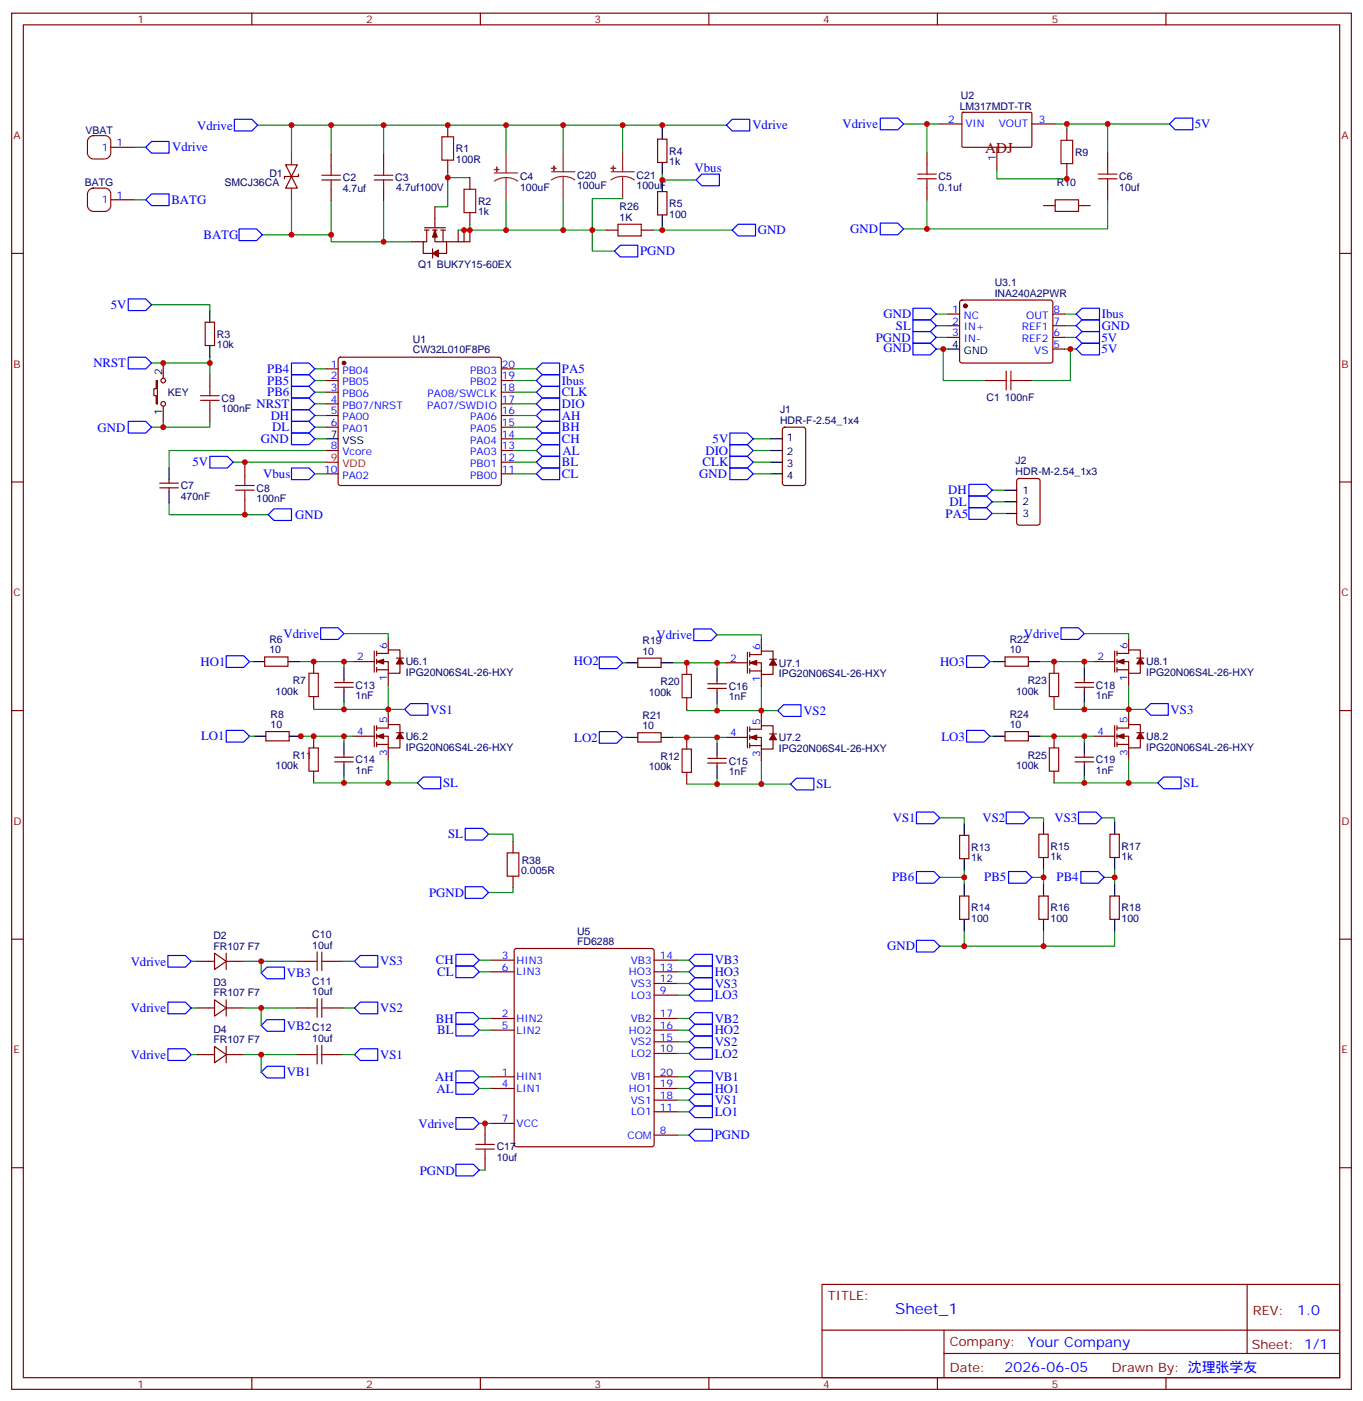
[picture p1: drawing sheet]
<svg xmlns="http://www.w3.org/2000/svg" width="412mm" height="424mm" viewBox="0 0 412 424" stroke-linecap="round" stroke-linejoin="round" font-family="sans-serif">
<g fill="none" stroke="#870000" stroke-width=".35">
<path d="M3.5 4h405.4v416.3h-405.4zM7.1 7.5h398.2v409.2h-398.2zM76.2 4v3.5M145.3 4v3.5M214.5 4v3.5M283.6 4v3.5M352.8 4v3.5M135.5 37.9v3.5M284 37.5h7M291.1 34.1l.3-.1h20.6l.2 .3v10.1l-.3 .2-20.7-.1-.2-.3zM312.2 37.5h7.1M322.8 38.9v3.5"/>
<path d="M33.5 44.6h7.1M86.4 49.8h3.6l-1.8 3.6zM88.2 53.4l1.8 3.5h-3.6zM90.3 52.7v.7h-4.2v.7M100.2 46.7v3.5M100.2 57.3v3.5M116.1 46.7v3.5M116.1 57.3v3.5M135.5 48.4v3.6M142.2 53.7v3.6M199 42.1h2.8v7h-2.8zM199 58h2.8v7h-2.8z"/>
<path d="M280.5 46.3v3.5M280.5 56.9v3.5M301.6 44.6v7M322.8 49.5v3.5M335.1 46.3v3.5M335.1 56.9v3.5M3.5 76.7h3.6M33.5 60.4h7.1M124.5 73.1h3.6M128.4 68.9h6.4M128.4 69.6h1.4M129.1 69.6v3.5h-1v3.6h2.8"/>
<path d="M130.9 75.2v2.9M130.9 69.6h1.4M131.6 69.6v3.5h3.5v3.6h-2.5M131.6 62.5v6.4M133.3 69.6h1.5M134.1 69.6v3.5M138.6 69.6v3.5M140.4 69.6v3.5M142.2 69.6v3.5h-7.1M142.2 64.3v3.5M183.4 69.6h3.6M194 69.6h3.6"/>
<path d="M315.7 62.2h3.6M326.3 62.2h3.5M405.3 76.7h3.6M62.1 97.5h2.8v7h-2.8zM286.8 95h3.5M286.8 98.5h3.5M290.6 91l.4-.2h27.1l.5 .7-.1 17.9-.6 .4h-27.1l-.5-.7v-17.6zM318.6 95h3.5M318.6 98.5h3.5M47.3 115.1h.3v7.1h-.3v-2.5h-.7v-2.1h.7zM49.4 109.8v4.6M63.5 113.3v3.6"/>
<path d="M98.8 115.1h3.5M98.8 111.6h3.5M98.8 118.6h3.5M102.5 108.3l.5-.2h48l.5 .2 .2 .5v37.4l-.2 .5-.5 .2h-48l-.5-.3-.2-.4v-37.4zM151.7 115.1h3.5M151.7 111.6h3.5M151.7 118.6h3.5M286.8 102.1h3.5M298.1 115.1h3.5M308.7 115.1h3.5M318.6 102.1h3.5M318.6 105.6h3.5"/>
<path d="M49.4 122.9v4.6M63.5 123.9v3.6M98.8 122.2h3.5M98.8 125.7h3.5M98.8 129.2h3.5M98.8 136.3h3.5M151.7 122.2h3.5M151.7 125.7h3.5M151.7 129.2h3.5M151.7 136.3h3.5M151.7 139.8h3.5M151.7 132.8h3.5"/>
<path d="M236.9 129.4l.5-.2h5.7l.6 .5 .1 16.5-.5 .6-5.9 .1-.6-.5-.1-16.5zM3.5 145.8h3.6M48.3 147.6h5.7M48.3 146.2h5.7M51.2 145.1v1.1M51.2 147.6v1M74.1 140.5v3.5M74.1 151.1v3.5M98.8 143.3h3.5M151.7 143.3h3.5M307.9 145l.4-.3h5.7l.6 .5 .1 13-.5 .6-5.9 .1-.6-.5-.1-12.9zM405.3 145.8h3.6"/>
<path d="M80.1 198.7h7v2.8h-7zM113.2 197v6.3M113.9 197.7h3.6v-1.1h3.5v2.5M113.9 197v1.4M113.9 199.4v1.4M117.5 193.1v3.5M119.9 199.1h2.2M193 199.1h7v2.8h-7zM226.1 197.3v6.4M226.8 198h3.6v-1h3.5v2.4M226.8 197.3v1.4M226.8 199.8v1.4"/>
<path d="M230.4 193.4v3.6M232.8 199.4h2.1M304.1 198.7h7v2.8h-7zM337.3 197v6.3M338 197.7h3.5v-1.1h3.5v2.5M338 197v1.4M338 199.4v1.4M341.5 193.1v3.5M344 199.1h2.1M3.5 214.9h3.6M94.9 200.1v3.6M94.9 210.7v3.5"/>
<path d="M101.2 206.5h5.7M101.2 207.9h5.7M104.1 205.4v1.1M104.1 207.9v1.1M106.9 200.1h6.3M113.2 219.5v6.4M113.9 200.1h3.6v3.6M113.9 201.9v1.4M113.9 219.5v1.4M113.9 202.6h3.6M117.5 203.7v3.5M117.5 215.7v3.5"/>
<path d="M121 200.8v2.9h-3.5M207.8 200.5v3.5M207.8 211.1v3.5M214.1 206.8h5.7M214.1 208.2h5.7M217 205.8v1M217 208.2v1.1M219.8 200.5h6.3M226.1 219.9v6.3M226.8 200.5h3.6v3.5M226.8 202.2v1.5M226.8 219.9v1.4"/>
<path d="M226.8 203h3.6M230.4 204v3.5M230.4 216v3.5M233.9 201.2v2.8h-3.5M318.9 200.1v3.6M318.9 210.7v3.5M325.3 206.5h5.6M325.3 207.9h5.6M328.1 205.4v1.1M328.1 207.9v1.1M330.9 200.1h6.4M337.3 219.5v6.4"/>
<path d="M338 200.1h3.5v3.6M338 202.6h3.5M338 201.9v1.4M338 219.5v1.4M341.5 203.7v3.5M341.5 215.7v3.5M345 200.8v2.9h-3.5M405.3 214.9h3.6M80.4 221.3h7.1v2.8h-7.1zM94.9 222.7v3.5M94.9 233.3v3.5M101.2 229.1h5.7"/>
<path d="M101.2 230.5h5.7M104.1 228v1.1M104.1 230.5v1M106.9 222.7h6.3M113.9 222.7h3.6v3.5M113.9 220.2h3.6v-1h3.5v2.5M113.9 222v1.4M113.9 224.5v1.4M113.9 225.2h3.6M117.5 226.2v3.6M119.9 221.7h2.2M121 223.4v2.8h-3.5"/>
<path d="M193 221.7h7v2.8h-7zM207.8 223.1v3.5M207.8 233.6v3.6M214.1 229.4h5.7M214.1 230.8h5.7M217 228.4v1M217 230.8v1.1M219.8 223.1h6.3M226.8 223.1h3.6v3.5M226.8 220.6h3.6v-1.1h3.5v2.5M226.8 222.4v1.4M226.8 224.8v1.4"/>
<path d="M226.8 225.5h3.6M230.4 226.6v3.5M232.8 222h2.1M233.9 223.8v2.8h-3.5M304.1 221.3h7v2.8h-7zM318.9 222.7v3.5M318.9 233.3v3.5M325.3 229.1h5.6M325.3 230.5h5.6M328.1 228v1.1M328.1 230.5v1M330.9 222.7h6.4"/>
<path d="M338 222.7h3.5v3.5M338 220.2h3.5v-1h3.5v2.5M338 225.2h3.5M338 222v1.4M338 224.5v1.4M341.5 226.2v3.6M344 221.7h2.1M345 223.4v2.8h-3.5M155.2 254.5v3.5M290.3 252.7h2.9v7.1h-2.9zM314.3 252.3h2.8v7.1h-2.8zM335.8 252.3h2.9v7.1h-2.9z"/>
<path d="M155.2 265v3.6M290.3 271h2.9v7.1h-2.9zM314.3 271h2.8v7.1h-2.8zM335.8 271h2.9v7.1h-2.9zM3.5 284.1h3.6M59.6 290.8h5.3M64.9 288.3l3.5 2.5-3.5 2.5zM68.4 288.3v5M68.4 290.8h5.3M89.6 290.8h3.5M100.2 290.8h3.5M148.5 290.4h7.1"/>
<path d="M148.5 294h7.1M155.8 287.1l.5-.2h40.9l.5 .2 .2 .5v58.6l-.2 .5-.5 .2h-40.9l-.5-.2-.2-.5v-58.6zM197.9 290.4h7.1M197.9 294h7.1M197.9 297.5h7.1M405.3 284.1h3.6M59.6 304.9h5.3M59.6 319h5.3M64.9 302.4l3.5 2.5-3.5 2.5zM64.9 316.5l3.5 2.5-3.5 2.5zM68.4 304.9h5.3M68.4 302.4v5"/>
<path d="M68.4 316.5v5M68.4 319h5.3M89.6 304.9h3.5M89.6 319h3.5M100.2 304.9h3.5M100.2 319h3.5M148.5 308.1h7.1M148.5 311.6h7.1M197.9 308.1h7.1M197.9 311.6h7.1M197.9 301h7.1M197.9 318.7h7.1"/>
<path d="M197.9 315.1h7.1M146.8 339.8v3.6M148.5 325.7h7.1M148.5 329.2h7.1M148.5 339.8h7.1M197.9 325.7h7.1M197.9 329.2h7.1M197.9 336.3h7.1M197.9 332.8h7.1M3.5 353.2h3.6M146.8 350.4v3.5M197.9 343.4h7.1"/>
<path d="M405.3 353.2h3.6M248.7 388.5h156.6v28.2h-156.6zM377.3 388.5v20.9M76.2 416.7v3.6M145.3 416.7v3.6M214.5 416.7v3.6M248.7 402.4h156.5M283.6 416.7v3.6M285.6 409.4h119.6M285.6 402.4v14.1M352.8 416.7v3.6"/>
<circle cx="49.4" cy="115.1" r=".71"/>
<circle cx="49.4" cy="122.2" r=".71"/>
</g>
<g fill="none" stroke="#008700" stroke-width=".35">
<path d="M78 37.9h141.8M88.2 37.9v8.4M100.2 37.9v8.8M116.1 37.9v8.8M153.1 37.9v8.4M170.4 37.9v8.1M188.4 37.9v8.1M200.4 37.9v.7M273.4 37.5h7.1M284 37.5h-3.5v8.8M319.3 37.5h15.8v8.8M322.8 37.5v1.4"/>
<path d="M335.1 37.5h18.7M40.6 44.6h3.5M135.5 53.7v8.8h-3.9M135.5 52v1.7h6.7M200.4 52.7v1.7h10.2M301.6 51.6v2.5h21.2M322.8 53v2.1M40.6 60.4h3.5M88.2 60.4v10.6M100.2 71v2.1h24.3M100.2 60.8v10.2h-20.8M116.1 60.8v12.3"/>
<path d="M138.6 69.6h3.6M142.2 67.8v1.8h41.2M153.1 60.4v9.2M170.4 60.1v9.5M188.4 60.1h-9.2v15.9h6.7M197.6 69.6h2.8M200.4 68.5v1.1h21.1M280.5 60.4v8.9h-7.1M335.1 60.4v8.9h-54.6M45.9 92.2h17.6v1.7M283.3 98.5h3.5M283.3 95h3.5"/>
<path d="M322.1 98.5h3.5M322.1 95h3.5M63.5 108.1v1.7h-17.6M63.5 109.8v3.5M95.2 118.6h3.6M95.2 115.1h3.6M95.2 111.6h3.6M155.2 118.6h7.1M155.2 115.1h7.1M155.2 111.6h7.1M283.3 102.1h3.5M283.3 105.6h3.5"/>
<path d="M285.4 105.6v9.5h12.7M322.1 102.1h3.5M322.1 105.6h3.5M323.8 105.6v9.5h-11.6M49.4 127.5v1.7h-3.5M63.5 127.5v1.7h-14.1M70.6 139.8h28.2M74.1 139.8v.7M95.2 122.2h3.6M95.2 125.7h3.6M95.2 129.2h3.6M95.2 132.8h3.6"/>
<path d="M98.8 136.3h-47.6v5.3M155.2 122.2h7.1M155.2 125.7h7.1M155.2 129.2h7.1M155.2 132.8h7.1M155.2 139.8h7.1M155.2 136.3h7.1M227.9 132.8h5.3M227.9 139.8h5.3M227.9 136.3h5.3M51.2 152.2v3.5h29.9M74.1 154.6v1.1"/>
<path d="M95.2 143.3h3.6M155.2 143.3h7.1M227.9 143.3h5.3M300.2 151.8h3.9M300.2 148.3h3.9M300.2 155.3h3.9M104.1 191.7h13.4v1.4M217 192h13.4v1.4M328.1 191.7h13.4v1.4M75.5 200.1h1.1M90.7 200.1h16.2M94.9 214.2v.4h27.5"/>
<path d="M104.1 200.1v1.8M104.1 212.5v2.1M117.5 207.2v8.5M188.4 200.5h1M203.6 200.5h16.2M207.8 214.6v.3h27.5M217 200.5v1.7M217 212.8v2.1M230.4 207.5v8.5M299.5 200.1h1.1M314.7 200.1h16.2M318.9 214.2v.4h27.5"/>
<path d="M328.1 200.1v1.8M328.1 212.5v2.1M341.5 207.2v8.5M75.5 222.7h1.4M90.7 222.7h16.2M94.9 236.8h31.4M104.1 222.7v1.8M104.1 235.1v1.7M117.5 229.8v7M188.4 223.1h1M203.6 223.1h16.2M207.8 237.2h31.4"/>
<path d="M217 223.1v1.7M217 235.4v1.8M230.4 230.1v7.1M299.5 222.7h1.1M314.7 222.7h16.2M318.9 236.8h31.4M328.1 222.7v1.8M328.1 235.1v1.7M341.5 229.8v7M147.8 252.3h7.4v2.2M284.3 247.4h7.4v1.8M311.5 247.4h4.2v1.4"/>
<path d="M333.4 247.4h3.9v1.4M155.2 268.6v1.4h-7.4M284.3 265.4h7.4M291.7 263.3v4.2M312.2 265.4h3.5M315.7 262.9v4.6M334.1 265.4h3.2M337.3 262.9v4.6M57.9 290.8h1.7M73.7 290.8h15.9M79 290.8v3.5M103.7 290.8h3.5"/>
<path d="M145 294h3.5M145 290.4h3.5M205 294h3.5M205 290.4h3.5M205 297.5h3.5M291.7 281.6v4.6h-7.4M315.7 281.6v4.6h-24M337.3 281.6v4.6h-21.6M57.9 304.9h1.7M57.9 319h1.7M73.7 304.9h15.9M73.7 319h15.9"/>
<path d="M79 304.9v5.3M79 319v5.3M103.7 304.9h3.5M103.7 319h3.5M145 308.1h3.5M145 311.6h3.5M205 308.1h3.5M205 311.6h3.5M205 315.1h3.5M205 301h3.5M205 318.7h3.5M145 339.8h3.5"/>
<path d="M145 325.7h3.5M145 329.2h3.5M205 325.7h3.5M205 329.2h3.5M205 332.8h3.5M205 336.3h3.5M145 353.9h1.8M205 343.4h3.5"/>
</g>
<g fill="none" stroke="#a10000" stroke-width=".35">
<path d="M97.4 54.4h5.6M97.4 53h5.6M100.2 50.2v2.8M100.2 54.4v2.9M113.2 54.4h5.7M113.2 53h5.7M116.1 50.2v2.8M116.1 54.4v2.9M133.7 41.4h3.5v7h-3.5zM140.4 57.3h3.5v7h-3.5zM277.6 54.1h5.7M277.6 52.7h5.7"/>
<path d="M280.5 49.8v2.9M280.5 54.1v2.8M321 42.4h3.6v7.1h-3.6zM332.3 54.1h5.7M332.3 52.7h5.7M335.1 49.8v2.9M335.1 54.1v2.8M187 67.8h7v3.6h-7zM319.3 60.4h7v3.6h-7zM60.7 119.7h5.6M63.5 116.9v2.8M301.6 115.1h2.8"/>
<path d="M304.4 112.3v5.6M305.9 112.3v5.6M305.9 115.1h2.8M60.7 121.1h5.6M63.5 121.1v2.8M71.3 148.3h5.6M71.3 146.9h5.6M74.1 144v2.9M74.1 148.3v2.8M93.5 203.7h2.8v7h-2.8zM206.4 204h2.8v7.1h-2.8zM317.5 203.7h2.8v7h-2.8z"/>
<path d="M93.5 226.2h2.8v7.1h-2.8zM206.4 226.6h2.8v7h-2.8zM317.5 226.2h2.8v7.1h-2.8zM153.5 258h3.5v7h-3.5zM93.1 290.8h2.9M96 288v5.6M97.4 288v5.6M97.4 290.8h2.8M93.1 304.9h2.9M93.1 319h2.9M96 302.1v5.6M96 316.2v5.6"/>
<path d="M97.4 302.1v5.6M97.4 316.2v5.6M97.4 304.9h2.8M97.4 319h2.8M143.9 346.2h5.7M143.9 347.6h5.7M146.8 343.4v2.8M146.8 347.6v2.8"/>
</g>
<g fill="none" stroke="#00f" stroke-width=".35">
<path d="M70.9 36.1h5.3l1.8 1.8-1.8 1.7h-5.3zM219.8 37.9l1.7-1.8h5.3v3.5h-5.3zM266.3 35.7h5.3l1.8 1.8-1.8 1.8h-5.3zM353.8 37.5l1.8-1.8h5.3v3.6h-5.3zM44.1 44.6l1.8-1.8h5.3v3.5h-5.3zM212.4 52.7h5.3v3.5h-5.3l-1.8-1.8zM44.1 60.4l1.8-1.7h5.3v3.5h-5.3zM72.3 69.3h5.3l1.8 1.7-1.8 1.8h-5.3zM185.9 76l1.8-1.8h5.3v3.5h-5.3zM221.5 69.6l1.8-1.8h5.3v3.6h-5.3zM266.3 67.5h5.3l1.8 1.8-1.8 1.7h-5.3zM38.8 90.4h5.3l1.8 1.8-1.8 1.7h-5.3z"/>
<path d="M276.2 93.2h5.3l1.8 1.8-1.8 1.8h-5.3zM276.2 96.8h5.3l1.8 1.7-1.8 1.8h-5.3zM327.4 96.8h5.3v3.5h-5.3l-1.8-1.8zM327.4 93.2h5.3v3.6h-5.3l-1.8-1.8zM38.8 108.1h5.3l1.8 1.7-1.8 1.8h-5.3zM88.2 109.8h5.3l1.7 1.8-1.7 1.7h-5.3zM88.2 113.3h5.3l1.7 1.8-1.7 1.8h-5.3zM88.2 116.9h5.3l1.7 1.7-1.7 1.8h-5.3zM162.3 111.6l1.7-1.8h5.3v3.5h-5.3zM162.3 118.6l1.7-1.7h5.3v3.5h-5.3zM162.3 115.1l1.7-1.8h5.3v3.6h-5.3zM276.2 103.8h5.3l1.8 1.8-1.8 1.8h-5.3z"/>
<path d="M276.2 100.3h5.3l1.8 1.8-1.8 1.7h-5.3zM327.4 103.8h5.3v3.6h-5.3l-1.8-1.8zM327.4 100.3h5.3v3.5h-5.3l-1.8-1.7zM38.8 127.5h5.3l1.8 1.7-1.8 1.8h-5.3zM63.5 138h5.3l1.8 1.8-1.8 1.8h-5.3zM88.2 120.4h5.3l1.7 1.8-1.7 1.7h-5.3zM88.2 123.9h5.3l1.7 1.8-1.7 1.8h-5.3zM88.2 131h5.3l1.7 1.8-1.7 1.7h-5.3zM88.2 127.5h5.3l1.7 1.7-1.7 1.8h-5.3zM162.3 122.2l1.7-1.8h5.3v3.5h-5.3zM162.3 139.8l1.7-1.8h5.3v3.6h-5.3zM162.3 132.8l1.7-1.8h5.3v3.5h-5.3z"/>
<path d="M162.3 125.7l1.7-1.8h5.3v3.6h-5.3zM164 134.5h5.3v3.5h-5.3l-1.7-1.7zM164 127.5h5.3v3.5h-5.3l-1.7-1.8zM220.8 134.5h5.3l1.8 1.8-1.8 1.7h-5.3zM220.8 138h5.3l1.8 1.8-1.8 1.8h-5.3zM220.8 131h5.3l1.8 1.8-1.8 1.7h-5.3zM82.9 153.9h5.3v3.5h-5.3l-1.8-1.7zM88.2 141.6h5.3l1.7 1.7-1.7 1.8h-5.3zM162.3 143.3l1.7-1.7h5.3v3.5h-5.3zM220.8 141.6h5.3l1.8 1.7-1.8 1.8h-5.3zM293.2 153.6h5.2l1.8 1.7-1.8 1.8h-5.2zM293.2 150h5.2l1.8 1.8-1.8 1.8h-5.2z"/>
<path d="M293.2 146.5h5.2l1.8 1.8-1.8 1.7h-5.2zM68.4 198.4h5.3l1.8 1.7-1.8 1.8h-5.3zM97 189.9h5.3l1.8 1.8-1.8 1.7h-5.3zM181.3 198.7h5.3l1.8 1.8-1.8 1.7h-5.3zM209.9 190.3h5.3l1.8 1.7-1.8 1.8h-5.3zM292.5 198.4h5.2l1.8 1.7-1.8 1.8h-5.2zM321 189.9h5.3l1.8 1.8-1.8 1.7h-5.3zM122.4 214.6l1.8-1.8h5.3v3.6h-5.3zM235.3 214.9l1.8-1.7h5.3v3.5h-5.3zM346.4 214.6l1.8-1.8h5.3v3.6h-5.3zM68.4 220.9h5.3l1.8 1.8-1.8 1.8h-5.3zM126.3 236.8l1.8-1.7h5.2v3.5h-5.2z"/>
<path d="M181.3 221.3h5.3l1.8 1.8-1.8 1.7h-5.3zM239.2 237.2l1.7-1.8h5.3v3.5h-5.3zM292.5 220.9h5.2l1.8 1.8-1.8 1.8h-5.2zM350.3 236.8l1.8-1.7h5.3v3.5h-5.3zM140.8 250.6h5.2l1.8 1.7-1.8 1.8h-5.2zM277.3 245.6h5.3l1.7 1.8-1.7 1.8h-5.3zM304.4 245.6h5.3l1.8 1.8-1.8 1.8h-5.3zM326.3 245.6h5.3l1.8 1.8-1.8 1.8h-5.3zM140.8 268.2h5.2l1.8 1.8-1.8 1.7h-5.2zM277.3 263.6h5.3l1.7 1.8-1.7 1.8h-5.3zM305.2 263.6h5.2l1.8 1.8-1.8 1.8h-5.2zM327 263.6h5.3l1.8 1.8-1.8 1.8h-5.3z"/>
<path d="M50.8 289h5.3l1.8 1.8-1.8 1.8h-5.3zM79 294.3l1.8-1.7h5.3v3.5h-5.3zM107.2 290.8l1.8-1.8h5.3v3.6h-5.3zM137.9 288.7h5.3l1.8 1.7-1.8 1.8h-5.3zM137.9 292.2h5.3l1.8 1.8-1.8 1.7h-5.3zM208.5 294l1.8-1.8h5.2v3.5h-5.2zM210.3 288.7h5.2v3.5h-5.2l-1.8-1.8zM210.3 295.7h5.2v3.6h-5.2l-1.8-1.8zM277.3 284.4h5.3l1.7 1.8-1.7 1.8h-5.3zM50.8 303.1h5.3l1.8 1.8-1.8 1.8h-5.3zM50.8 317.3h5.3l1.8 1.7-1.8 1.8h-5.3zM79 310.2l1.8-1.8h5.3v3.6h-5.3z"/>
<path d="M107.2 304.9l1.8-1.8h5.3v3.6h-5.3zM109 317.3h5.3v3.5h-5.3l-1.8-1.8zM137.9 306.3h5.3l1.8 1.8-1.8 1.7h-5.3zM137.9 309.8h5.3l1.8 1.8-1.8 1.8h-5.3zM208.5 308.1l1.8-1.8h5.2v3.5h-5.2zM208.5 315.1l1.8-1.7h5.2v3.5h-5.2zM208.5 311.6l1.8-1.8h5.2v3.6h-5.2zM208.5 301l1.8-1.7h5.2v3.5h-5.2zM208.5 318.7l1.8-1.8h5.2v3.5h-5.2zM80.8 322.5h5.3v3.6h-5.3l-1.8-1.8zM137.9 338.1h5.3l1.8 1.7-1.8 1.8h-5.3zM137.9 324h5.3l1.8 1.7-1.8 1.8h-5.3z"/>
<path d="M137.9 327.5h5.3l1.8 1.7-1.8 1.8h-5.3zM208.5 325.7l1.8-1.7h5.2v3.5h-5.2zM208.5 332.8l1.8-1.8h5.2v3.5h-5.2zM208.5 336.3l1.8-1.8h5.2v3.6h-5.2zM210.3 327.5h5.2v3.5h-5.2l-1.8-1.8zM137.9 352.2h5.3l1.8 1.7-1.8 1.8h-5.3zM208.5 343.4l1.8-1.8h5.2v3.5h-5.2z"/>
</g>
<g fill="none" stroke="#000" stroke-width=".35">
<path d="M200.4 38.6v3.5M200.4 49.1v3.6M200.4 54.4v3.6M200.4 65v3.5M63.5 93.9v3.6M63.5 104.5v3.6M286.8 105.6h3.5M98.8 132.8h3.5M233.2 132.8h3.5M233.2 136.3h3.5M233.2 139.8h3.5M51.2 141.6v3.5"/>
<path d="M51.2 148.6v3.6M233.2 143.3h3.5M304.1 155.3h3.5M304.1 148.3h3.5M304.1 151.8h3.5M76.6 200.1h3.5M87.1 200.1h3.6M104.1 201.9v3.5M104.1 209v3.5M189.4 200.5h3.6M200 200.5h3.6M217 202.2v3.6"/>
<path d="M217 209.3v3.5M300.6 200.1h3.5M311.1 200.1h3.6M328.1 201.9v3.5M328.1 209v3.5M76.9 222.7h3.5M87.5 222.7h3.5M104.1 224.5v3.5M104.1 231.5v3.6M189.4 223.1h3.6M200 223.1h3.6M217 224.8v3.6"/>
<path d="M217 231.9v3.5M300.6 222.7h3.5M311.1 222.7h3.6M328.1 224.5v3.5M328.1 231.5v3.6M291.7 249.2v3.5M291.7 259.8v3.5M315.7 248.8v3.5M315.7 259.4v3.5M337.3 248.8v3.5M337.3 259.4v3.5M291.7 267.5v3.5"/>
<path d="M291.7 278.1v3.5M315.7 267.5v3.5M315.7 278.1v3.5M337.3 267.5v3.5M337.3 278.1v3.5"/>
</g>
<g fill="#870000" stroke="#870000" stroke-width=".35">
<path d="M131.6 69.6l.7 2.1h-1.4z"/>
<path d="M130.9 76.7l1.7-1.1v2.1z"/>
<path d="M121 199.1l1.1 1.7h-2.2z"/>
<path d="M113.9 200.1l2.2-.7v1.4z"/>
<path d="M121 221.7l1.1 1.7h-2.2z"/>
<path d="M113.9 222.7l2.2-.7v1.4z"/>
<path d="M233.9 222l1 1.8h-2.1z"/>
<path d="M226.8 223.1l2.2-.7v1.4z"/>
<path d="M233.9 199.4l1 1.8h-2.1z"/>
<path d="M226.8 200.5l2.2-.7v1.4z"/>
<path d="M345 199.1l1.1 1.7h-2.1z"/>
<path d="M338 200.1l2.1-.7v1.4z"/>
<path d="M345 221.7l1.1 1.7h-2.1z"/>
<path d="M338 222.7l2.1-.7v1.4z"/>
<circle cx="292.1" cy="92.5" r=".53"/>
<circle cx="104.1" cy="109.8" r=".53"/>
</g>
<path d="M98.8 139.8h3.5" fill="none" stroke="#f00" stroke-width=".35"/>
<g fill="none" stroke="#8c2424" stroke-width=".35">
<path d="M88.2 46.3v3.5M88.2 56.9v3.5M149.6 52.3h7M153.1 53.7l1.9 .3 1.6 .8M153.1 53.7l-1.8 .3-1.7 .8M153.1 46.3v6M153.1 53.7v6.7M166.9 52h7M170.4 53.4l1.8 .2 1.7 .8M170.4 53.4l-1.9 .2-1.6 .8M170.4 46v6M170.4 53.4v6.7"/>
<path d="M184.9 52h7M188.4 53.4l1.8 .2 1.7 .8M188.4 53.4l-1.9 .2-1.6 .8M188.4 46v6M188.4 53.4v6.7"/>
</g>
<g fill="#8c2424" stroke="#8c2424" stroke-width=".35">
<path d="M149.6 51.3h1.4z"/>
<path d="M150.3 50.6v1.4z"/>
<path d="M166.9 50.9h1.4z"/>
<path d="M167.6 50.2v1.4z"/>
<path d="M184.9 50.9h1.4z"/>
<path d="M185.6 50.2v1.4z"/>
</g>
<path d="M27 41.5l1.2-.5h3.5a1.76 1.76 0 0 1 1.8 1.8v3.5a1.89 1.89 0 0 1-1.8 1.8h-3.5a1.89 1.89 0 0 1-1.7-1.8v-3.5zM27 57.4l1.2-.5h3.5a1.76 1.76 0 0 1 1.8 1.8v3.5a1.89 1.89 0 0 1-1.8 1.8h-3.5a1.89 1.89 0 0 1-1.7-1.8v-3.5z" fill="none" stroke="#630" stroke-width=".35"/>
<g fill="#c00">
<circle cx="335.1" cy="37.5" r=".88"/>
<circle cx="280.5" cy="37.5" r=".88"/>
<circle cx="49.4" cy="129.2" r=".88"/>
<circle cx="88.2" cy="37.9" r=".88"/>
<circle cx="88.2" cy="71" r=".88"/>
<circle cx="100.2" cy="37.9" r=".88"/>
<circle cx="116.1" cy="37.9" r=".88"/>
<circle cx="135.5" cy="53.7" r=".88"/>
<circle cx="100.2" cy="71" r=".88"/>
<circle cx="116.1" cy="73.1" r=".88"/>
<circle cx="285.4" cy="105.6" r=".88"/>
<circle cx="323.9" cy="105.6" r=".88"/>
<circle cx="79" cy="319" r=".88"/>
<circle cx="79" cy="304.9" r=".88"/>
<circle cx="79" cy="290.8" r=".88"/>
<circle cx="146.8" cy="339.8" r=".88"/>
<circle cx="337.3" cy="265.4" r=".88"/>
<circle cx="315.7" cy="265.4" r=".88"/>
<circle cx="291.7" cy="265.4" r=".88"/>
<circle cx="315.7" cy="286.2" r=".88"/>
<circle cx="291.7" cy="286.2" r=".88"/>
<circle cx="104.1" cy="200.1" r=".88"/>
<circle cx="117.5" cy="214.6" r=".88"/>
<circle cx="104.1" cy="214.6" r=".88"/>
<circle cx="94.9" cy="222.7" r=".88"/>
<circle cx="104.1" cy="222.7" r=".88"/>
<circle cx="104.1" cy="236.8" r=".88"/>
<circle cx="117.5" cy="236.8" r=".88"/>
<circle cx="230.4" cy="237.2" r=".88"/>
<circle cx="217" cy="237.2" r=".88"/>
<circle cx="217" cy="223.1" r=".88"/>
<circle cx="217" cy="214.9" r=".88"/>
<circle cx="230.4" cy="214.9" r=".88"/>
<circle cx="217" cy="200.5" r=".88"/>
<circle cx="328.1" cy="200.1" r=".88"/>
<circle cx="341.5" cy="214.6" r=".88"/>
<circle cx="328.1" cy="214.6" r=".88"/>
<circle cx="328.1" cy="222.7" r=".88"/>
<circle cx="328.1" cy="236.8" r=".88"/>
<circle cx="341.5" cy="236.8" r=".88"/>
<circle cx="322.8" cy="37.5" r=".88"/>
<circle cx="322.8" cy="54.1" r=".88"/>
<circle cx="74.1" cy="139.8" r=".88"/>
<circle cx="74.1" cy="155.7" r=".88"/>
<circle cx="49.4" cy="109.8" r=".88"/>
<circle cx="63.5" cy="109.8" r=".88"/>
<circle cx="280.5" cy="69.3" r=".88"/>
<circle cx="142.2" cy="69.6" r=".88"/>
<circle cx="140.4" cy="69.6" r=".88"/>
<circle cx="318.9" cy="222.7" r=".88"/>
<circle cx="318.9" cy="200.1" r=".88"/>
<circle cx="207.8" cy="223.1" r=".88"/>
<circle cx="207.8" cy="200.5" r=".88"/>
<circle cx="94.9" cy="200.1" r=".88"/>
<circle cx="91" cy="222.7" r=".88"/>
<circle cx="135.5" cy="37.9" r=".88"/>
<circle cx="200.4" cy="54.4" r=".88"/>
<circle cx="200.4" cy="69.6" r=".88"/>
<circle cx="153.1" cy="37.9" r=".88"/>
<circle cx="153.1" cy="69.6" r=".88"/>
<circle cx="170.4" cy="69.6" r=".88"/>
<circle cx="179.2" cy="69.6" r=".88"/>
<circle cx="188.4" cy="37.9" r=".88"/>
<circle cx="170.4" cy="37.9" r=".88"/>
<circle cx="200.4" cy="37.9" r=".88"/>
</g>
<text font-size="4.6" fill="#800" x="298.1" y="46.3">ADJ</text>
<text font-size="4.6" fill="#00f" x="270.8" y="397.5">Sheet_1</text>
<g font-size="4.2" fill="#00f">
<text x="392.5" y="397.8">1.0</text>
<text x="310.9" y="407.3">Your Company</text>
<text x="304" y="415.1">2026-06-05</text>
</g>
<g font-size="3.9" fill="#00f">
<text x="59.7" y="39.2">Vdrive</text>
<text x="227.6" y="39">Vdrive</text>
<text x="254.9" y="38.8">Vdrive</text>
<text x="361.5" y="38.8">5V</text>
<text x="52.1" y="45.7">Vdrive</text>
<text x="210.2" y="52.2">Vbus</text>
<text x="51.9" y="61.7">BATG</text>
<text x="229.3" y="70.9">GND</text>
<text x="257.3" y="70.5">GND</text>
<text x="61.6" y="72.3">BATG</text>
<text x="193.7" y="77.2">PGND</text>
<text x="33.5" y="93.5">5V</text>
<text x="267.3" y="96.3">GND</text>
<text x="271.1" y="99.8">SL</text>
<text x="333.4" y="96.2">Ibus</text>
<text x="333.4" y="99.8">GND</text>
<text x="265" y="103.3">PGND</text>
<text x="267.3" y="106.6">GND</text>
<text x="333.3" y="103.3">5V</text>
<text x="333.3" y="106.8">5V</text>
<text x="28.2" y="111.1">NRST</text>
<text x="80.9" y="112.8">PB4</text>
<text x="170" y="112.9">PA5</text>
<text x="80.9" y="116.4">PB5</text>
<text x="80.9" y="119.9">PB6</text>
<text x="170" y="119.9">CLK</text>
<text x="170" y="116.3">Ibus</text>
<text x="77.6" y="123.4">NRST</text>
<text x="170" y="123.4">DIO</text>
<text x="29.5" y="130.5">GND</text>
<text x="81.9" y="127">DH</text>
<text x="82.3" y="130.5">DL</text>
<text x="170" y="130.5">BH</text>
<text x="170" y="127">AH</text>
<text x="78.9" y="134.1">GND</text>
<text x="170" y="134.1">CH</text>
<text x="170.2" y="137.6">AL</text>
<text x="213.4" y="137.5">DIO</text>
<text x="215.6" y="134.1">5V</text>
<text x="58.2" y="141.1">5V</text>
<text x="170" y="141.1">BL</text>
<text x="212.6" y="141.1">CLK</text>
<text x="79.7" y="144.6">Vbus</text>
<text x="170" y="144.6">CL</text>
<text x="211.6" y="144.6">GND</text>
<text x="286.9" y="149.5">DH</text>
<text x="287.3" y="153.1">DL</text>
<text x="89.3" y="156.9">GND</text>
<text x="286.1" y="156.6">PA5</text>
<text x="85.8" y="193">Vdrive</text>
<text x="198.6" y="193.3">Vdrive</text>
<text x="309.8" y="193">Vdrive</text>
<text x="60.7" y="201.4">HO1</text>
<text x="173.6" y="201.3">HO2</text>
<text x="284.4" y="201.3">HO3</text>
<text x="130.2" y="215.9">VS1</text>
<text x="354.2" y="215.8">VS3</text>
<text x="243.1" y="216.2">VS2</text>
<text x="60.8" y="224">LO1</text>
<text x="173.7" y="224.3">LO2</text>
<text x="284.9" y="224">LO3</text>
<text x="134.1" y="238.1">SL</text>
<text x="247" y="238.4">SL</text>
<text x="358.1" y="238">SL</text>
<text x="270.2" y="248.6">VS1</text>
<text x="297.2" y="248.7">VS2</text>
<text x="319.1" y="248.6">VS3</text>
<text x="135.6" y="253.6">SL</text>
<text x="269.9" y="266.6">PB6</text>
<text x="297.8" y="266.6">PB5</text>
<text x="319.7" y="266.6">PB4</text>
<text x="129.8" y="271.4">PGND</text>
<text x="268.4" y="287.3">GND</text>
<text x="39.5" y="292.1">Vdrive</text>
<text x="115" y="292">VS3</text>
<text x="131.9" y="291.7">CH</text>
<text x="216.3" y="291.7">VB3</text>
<text x="86.8" y="295.6">VB3</text>
<text x="132.3" y="295.2">CL</text>
<text x="216.3" y="298.7">VS3</text>
<text x="216.3" y="295.3">HO3</text>
<text x="216.3" y="302.2">LO3</text>
<text x="39.5" y="306.2">Vdrive</text>
<text x="86.8" y="311.5">VB2</text>
<text x="115" y="306.2">VS2</text>
<text x="131.9" y="309.3">BH</text>
<text x="216.3" y="309.4">VB2</text>
<text x="132.3" y="312.8">BL</text>
<text x="216.3" y="316.4">VS2</text>
<text x="216.3" y="312.9">HO2</text>
<text x="39.5" y="320.3">Vdrive</text>
<text x="115" y="320.3">VS1</text>
<text x="216.3" y="319.9">LO2</text>
<text x="86.8" y="325.6">VB1</text>
<text x="131.6" y="327">AH</text>
<text x="216.3" y="327">VB1</text>
<text x="132.1" y="330.5">AL</text>
<text x="216.3" y="334.1">VS1</text>
<text x="216.3" y="330.5">HO1</text>
<text x="126.6" y="341.2">Vdrive</text>
<text x="216.3" y="337.6">LO1</text>
<text x="216.3" y="344.5">PGND</text>
<text x="127" y="355.3">PGND</text>
</g>
<g font-size="3.9" fill="#800">
<text x="250.5" y="393.1">TITLE:</text>
<text x="379.1" y="397.8">REV:</text>
<text x="287.4" y="407.3">Company:</text>
<text x="378.7" y="407.9">Sheet: 1/1</text>
<text x="287.4" y="415">Date:</text>
<text x="336.4" y="415.1">Drawn By: 沈理张学友</text>
</g>
<g font-size="3.2" fill="#800">
<text x="41.6" y="7">1</text>
<text x="110.8" y="7">2</text>
<text x="179.9" y="7">3</text>
<text x="249.1" y="7">4</text>
<text x="318.2" y="7">5</text>
<text x="4.1" y="42.1">A</text>
<text x="405.9" y="42.1">A</text>
<text x="4.1" y="111.2">B</text>
<text x="405.9" y="111.2">B</text>
<text x="4.1" y="180.4">C</text>
<text x="405.9" y="180.4">C</text>
<text x="4.1" y="249.5">D</text>
<text x="405.9" y="249.5">D</text>
<text x="4.1" y="318.7">E</text>
<text x="405.9" y="318.7">E</text>
<text x="41.6" y="419.7">1</text>
<text x="110.8" y="419.7">2</text>
<text x="179.9" y="419.7">3</text>
<text x="249.1" y="419.7">4</text>
<text x="318.2" y="419.7">5</text>
</g>
<g font-size="3.2" fill="#000080">
<text x="290.7" y="29.8">U2</text>
<text x="290.4" y="33.4">LM317MDT-TR</text>
<text x="25.8" y="40.4">VBAT</text>
<text x="137.9" y="46">R1</text>
<text x="202.5" y="46.8">R4</text>
<text x="325.3" y="47.1">R9</text>
<text x="81.5" y="53.5">D1</text>
<text x="137.9" y="49.2">100R</text>
<text x="202.5" y="50">1k</text>
<text x="25.6" y="56.3">BATG</text>
<text x="67.9" y="56.3">SMCJ36CA</text>
<text x="103.7" y="58">4.7uf</text>
<text x="103.7" y="54.9">C2</text>
<text x="119.6" y="54.9">C3</text>
<text x="119.8" y="57.7">4.7uf100V</text>
<text x="157.3" y="57.7">100uF</text>
<text x="157.3" y="54.5">C4</text>
<text x="174.6" y="57.3">100uF</text>
<text x="174.6" y="54.1">C20</text>
<text x="192.6" y="57.3">100uF</text>
<text x="192.6" y="54.1">C21</text>
<text x="284" y="57.7">0.1uf</text>
<text x="284" y="54.5">C5</text>
<text x="319.8" y="56.2">R10</text>
<text x="338.7" y="57.7">10uf</text>
<text x="338.7" y="54.5">C6</text>
<text x="144.6" y="65.1">1k</text>
<text x="144.6" y="61.9">R2</text>
<text x="187.5" y="63.6">R26</text>
<text x="202.5" y="65.8">100</text>
<text x="202.5" y="62.6">R5</text>
<text x="187.5" y="66.8">1K</text>
<text x="126.6" y="81">Q1 BUK7Y15-60EX</text>
<text x="301" y="89.7">INA240A2PWR</text>
<text x="301" y="86.5">U3.1</text>
<text x="65.6" y="105.4">10k</text>
<text x="65.6" y="102.2">R3</text>
<text x="124.9" y="106.8">CW32L010F8P6</text>
<text x="124.9" y="103.8">U1</text>
<text x="50.8" y="119.8">KEY</text>
<text x="67" y="124.7">100nF</text>
<text x="67" y="121.5">C9</text>
<text x="236" y="125">J1</text>
<text x="298.5" y="121.2">C1</text>
<text x="304" y="121.2">100nF</text>
<text x="236" y="128.2">HDR-F-2.54_1x4</text>
<text x="307.3" y="143.7">HDR-M-2.54_1x3</text>
<text x="307.3" y="140.5">J2</text>
<text x="54.7" y="148">C7</text>
<text x="77.6" y="148.7">C8</text>
<text x="54.7" y="151.2">470nF</text>
<text x="77.6" y="151.9">100nF</text>
<text x="81.5" y="197.7">10</text>
<text x="81.5" y="194.5">R6</text>
<text x="194.4" y="194.9">R19</text>
<text x="305.5" y="197.7">10</text>
<text x="305.5" y="194.5">R22</text>
<text x="122.8" y="201.3">U6.1</text>
<text x="194.4" y="198">10</text>
<text x="235.7" y="201.7">U7.1</text>
<text x="346.8" y="201.3">U8.1</text>
<text x="88.6" y="206.9">R7</text>
<text x="107.6" y="208.3">C13</text>
<text x="122.8" y="204.4">IPG20N06S4L-26-HXY</text>
<text x="199.8" y="207.3">R20</text>
<text x="220.5" y="208.7">C16</text>
<text x="235.7" y="204.8">IPG20N06S4L-26-HXY</text>
<text x="311" y="206.9">R23</text>
<text x="331.6" y="208.3">C18</text>
<text x="346.8" y="204.4">IPG20N06S4L-26-HXY</text>
<text x="83.4" y="210.1">100k</text>
<text x="107.6" y="211.5">1nF</text>
<text x="196.3" y="210.4">100k</text>
<text x="220.5" y="211.8">1nF</text>
<text x="307.4" y="210.1">100k</text>
<text x="331.6" y="211.5">1nF</text>
<text x="81.9" y="220.2">10</text>
<text x="81.9" y="217.1">R8</text>
<text x="194.4" y="220.6">10</text>
<text x="194.4" y="217.5">R21</text>
<text x="305.5" y="220.2">10</text>
<text x="305.5" y="217.1">R24</text>
<text x="122.8" y="227">IPG20N06S4L-26-HXY</text>
<text x="122.8" y="223.9">U6.2</text>
<text x="235.7" y="227.4">IPG20N06S4L-26-HXY</text>
<text x="235.7" y="224.2">U7.2</text>
<text x="346.8" y="227">IPG20N06S4L-26-HXY</text>
<text x="346.8" y="223.9">U8.2</text>
<text x="83.4" y="232.7">100k</text>
<text x="88.6" y="229.5">R11</text>
<text x="107.6" y="230.9">C14</text>
<text x="196.3" y="233">100k</text>
<text x="199.8" y="229.8">R12</text>
<text x="220.5" y="231.3">C15</text>
<text x="307.4" y="232.7">100k</text>
<text x="311" y="229.5">R25</text>
<text x="331.6" y="230.9">C19</text>
<text x="107.6" y="234.1">1nF</text>
<text x="220.5" y="234.4">1nF</text>
<text x="331.6" y="234.1">1nF</text>
<text x="293.9" y="257.4">R13</text>
<text x="317.9" y="257">R15</text>
<text x="339.4" y="257">R17</text>
<text x="157.8" y="261.2">R38</text>
<text x="293.9" y="260.6">1k</text>
<text x="317.9" y="260.2">1k</text>
<text x="339.4" y="260.2">1k</text>
<text x="157.7" y="264.4">0.005R</text>
<text x="293.9" y="275.7">R14</text>
<text x="317.9" y="275.7">R16</text>
<text x="339.4" y="275.7">R18</text>
<text x="293.9" y="278.9">100</text>
<text x="317.9" y="278.9">100</text>
<text x="339.4" y="278.9">100</text>
<text x="64.6" y="287.3">FR107 F7</text>
<text x="64.6" y="284.1">D2</text>
<text x="94.5" y="286.9">10uf</text>
<text x="94.5" y="283.7">C10</text>
<text x="174.6" y="285.8">FD6288</text>
<text x="174.6" y="282.7">U5</text>
<text x="64.6" y="298.2">D3</text>
<text x="94.5" y="297.8">C11</text>
<text x="64.6" y="301.4">FR107 F7</text>
<text x="94.5" y="301">10uf</text>
<text x="94.5" y="311.9">C12</text>
<text x="64.6" y="315.5">FR107 F7</text>
<text x="64.6" y="312.3">D4</text>
<text x="94.5" y="315.1">10uf</text>
<text x="150.3" y="348">C17</text>
<text x="150.3" y="351.2">10uf</text>
</g>
<g font-size="3.2" fill="#00f">
<text x="286.9" y="37.1">2</text>
<text x="292.1" y="38.6">VIN</text>
<text x="302.2" y="38.6">VOUT</text>
<text x="314.3" y="37.1">3</text>
<text x="30.8" y="45.6">1</text>
<text x="35.3" y="44.2">1</text>
<text x="301.3" y="48.7" transform="rotate(-90 301.3 48.7)">1</text>
<text x="30.8" y="61.5">1</text>
<text x="35.3" y="60.1">1</text>
<text x="288.1" y="94.7">1</text>
<text x="318.7" y="94.7">8</text>
<text x="288.1" y="98.2">2</text>
<text x="288.1" y="101.7">3</text>
<text x="291.6" y="96.4">NC</text>
<text x="291.6" y="99.9">IN+</text>
<text x="309.2" y="99.9">REF1</text>
<text x="310.5" y="96.4">OUT</text>
<text x="318.7" y="101.7">6</text>
<text x="318.7" y="98.2">7</text>
<text x="291.6" y="103.5">IN-</text>
<text x="309.2" y="103.5">REF2</text>
<text x="312.9" y="107">VS</text>
<text x="318.7" y="105.2">5</text>
<text x="100.1" y="111.2">1</text>
<text x="103.6" y="113">PB04</text>
<text x="142.3" y="113">PB03</text>
<text x="151.9" y="111.2">20</text>
<text x="100.1" y="114.8">2</text>
<text x="100.1" y="118.3">3</text>
<text x="103.6" y="116.5">PB05</text>
<text x="142.3" y="116.5">PB02</text>
<text x="151.9" y="118.3">18</text>
<text x="151.9" y="114.8">19</text>
<text x="100.1" y="121.8">4</text>
<text x="100.1" y="125.3">5</text>
<text x="103.6" y="120.1">PB06</text>
<text x="103.6" y="123.6">PB07/NRST</text>
<text x="129.3" y="123.6">PA07/SWDIO</text>
<text x="129.3" y="120.1">PA08/SWCLK</text>
<text x="151.9" y="125.3">16</text>
<text x="151.9" y="121.8">17</text>
<text x="100.1" y="128.9">6</text>
<text x="103.6" y="127.1">PA00</text>
<text x="103.6" y="130.6">PA01</text>
<text x="142.3" y="130.6">PA05</text>
<text x="142.3" y="127.1">PA06</text>
<text x="151.9" y="128.9">15</text>
<text x="100.1" y="135.9">8</text>
<text x="103.6" y="137.7">Vcore</text>
<text x="142.3" y="137.7">PA03</text>
<text x="142.3" y="134.2">PA04</text>
<text x="151.9" y="135.9">13</text>
<text x="151.9" y="132.4">14</text>
<text x="98.1" y="143">10</text>
<text x="142.3" y="141.2">PB01</text>
<text x="151.9" y="143">11</text>
<text x="151.9" y="139.5">12</text>
<text x="103.6" y="144.7">PA02</text>
<text x="142.3" y="144.7">PB00</text>
<text x="117.1" y="196.3" transform="rotate(-90 117.1 196.3)">6</text>
<text x="230" y="196.6" transform="rotate(-90 230 196.6)">6</text>
<text x="341.1" y="196.3" transform="rotate(-90 341.1 196.3)">6</text>
<text x="108.1" y="199.8">2</text>
<text x="220.9" y="200.1">2</text>
<text x="332.1" y="199.8">2</text>
<text x="117.1" y="206" transform="rotate(-90 117.1 206)">1</text>
<text x="230" y="206.4" transform="rotate(-90 230 206.4)">1</text>
<text x="341.1" y="206" transform="rotate(-90 341.1 206)">1</text>
<text x="117.1" y="218.8" transform="rotate(-90 117.1 218.8)">5</text>
<text x="230" y="219.2" transform="rotate(-90 230 219.2)">5</text>
<text x="341.1" y="218.8" transform="rotate(-90 341.1 218.8)">5</text>
<text x="108.1" y="222.4">4</text>
<text x="220.9" y="222.7">4</text>
<text x="332.1" y="222.4">4</text>
<text x="117.1" y="228.6" transform="rotate(-90 117.1 228.6)">3</text>
<text x="230" y="229" transform="rotate(-90 230 229)">3</text>
<text x="341.1" y="228.6" transform="rotate(-90 341.1 228.6)">3</text>
<text x="151.8" y="290.1">3</text>
<text x="151.8" y="293.6">6</text>
<text x="156.3" y="291.5">HIN3</text>
<text x="190.8" y="291.5">VB3</text>
<text x="199.7" y="293.6">13</text>
<text x="199.7" y="290.1">14</text>
<text x="156.3" y="295">LIN3</text>
<text x="190.3" y="295">HO3</text>
<text x="190.8" y="298.6">VS3</text>
<text x="199.7" y="297.1">12</text>
<text x="190.9" y="302.1">LO3</text>
<text x="199.7" y="300.7">9</text>
<text x="151.8" y="307.7">2</text>
<text x="151.8" y="311.3">5</text>
<text x="156.3" y="309.1">HIN2</text>
<text x="190.8" y="309.1">VB2</text>
<text x="199.7" y="311.3">16</text>
<text x="199.7" y="307.7">17</text>
<text x="156.3" y="312.7">LIN2</text>
<text x="190.3" y="312.7">HO2</text>
<text x="190.8" y="316.2">VS2</text>
<text x="199.7" y="314.8">15</text>
<text x="190.9" y="319.7">LO2</text>
<text x="199.7" y="318.3">10</text>
<text x="151.8" y="325.4">1</text>
<text x="151.8" y="328.9">4</text>
<text x="156.3" y="326.8">HIN1</text>
<text x="190.8" y="326.8">VB1</text>
<text x="199.7" y="328.9">19</text>
<text x="199.7" y="325.4">20</text>
<text x="156.3" y="330.3">LIN1</text>
<text x="190.3" y="330.3">HO1</text>
<text x="190.8" y="333.8">VS1</text>
<text x="199.7" y="336">11</text>
<text x="199.7" y="332.4">18</text>
<text x="151.8" y="339.5">7</text>
<text x="156.3" y="340.9">VCC</text>
<text x="190.9" y="337.4">LO1</text>
<text x="189.8" y="344.4">COM</text>
<text x="199.7" y="343">8</text>
</g>
<g font-size="3.2">
<text x="288.1" y="105.2">4</text>
<text x="291.6" y="107">GND</text>
<text x="49" y="113.3" transform="rotate(-90 49 113.3)">2</text>
<text x="49" y="125.6" transform="rotate(-90 49 125.6)">1</text>
<text x="100.1" y="132.4">7</text>
<text x="103.6" y="134.2">VSS</text>
<text x="238" y="133.5">1</text>
<text x="238" y="137.7">2</text>
<text x="238" y="141.2">3</text>
<text x="238" y="144.7">4</text>
<text x="309.4" y="149.3">1</text>
<text x="309.4" y="152.9">2</text>
<text x="309.4" y="156.4">3</text>
</g>
<g font-size="3.2" fill="#f00">
<text x="100.1" y="139.5">9</text>
<text x="103.6" y="141.2">VDD</text>
</g>
</svg>
